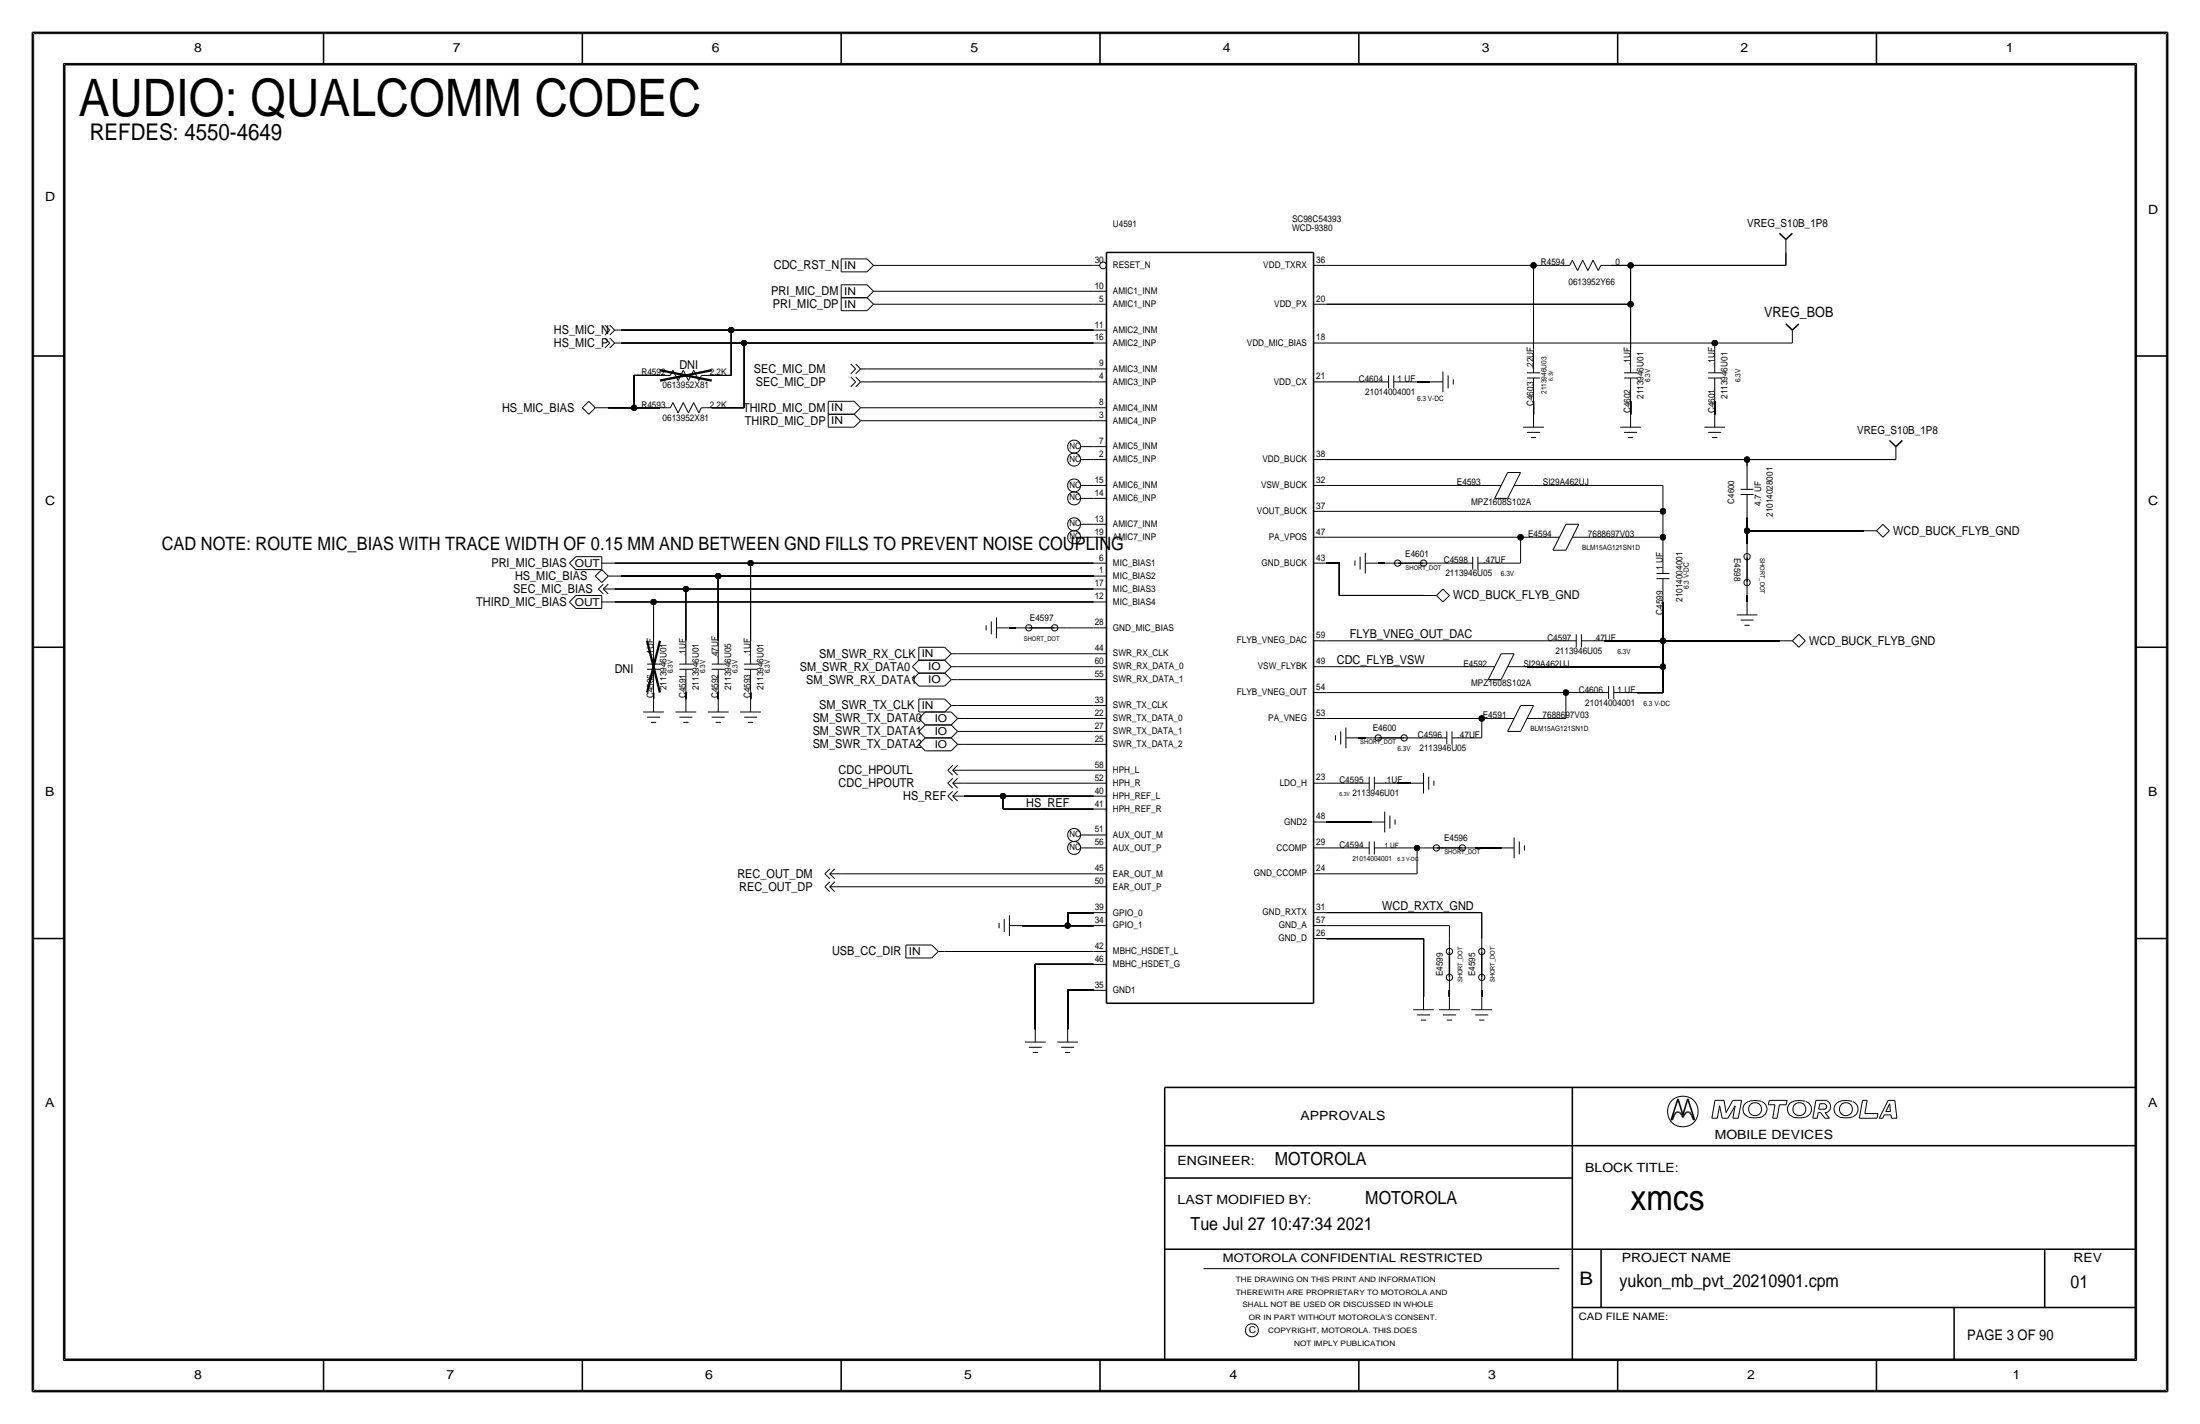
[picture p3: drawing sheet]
<svg xmlns="http://www.w3.org/2000/svg" width="432mm" height="279mm" viewBox="0 0 432 279" stroke-linecap="round" stroke-linejoin="round" font-family="sans-serif">
<!-- layer: Nets -->
<g fill="none" stroke="#000" stroke-width=".2">
<path d="M172.7 52.1h41.9zM172.7 57.2h41.9zM172.7 59.7h41.9zM260.3 59.7h59.7zM260.3 52.1h40.7zM301 52.1v16.5zM301 52.1h5.1zM316.2 52.1h3.8zM320 59.7v8.9zM320 52.1v7.6zM320 52.1h30.5zM350.5 49.5v2.6z"/>
<path d="M121.9 64.8h21.6zM121.9 67.3h24.2zM124.5 73.7v6.3zM124.5 73.7h5zM139.7 73.7h3.8zM143.5 64.8v8.9zM143.5 64.8h71.1zM146 67.3v12.7zM146.1 67.3h68.5zM170.2 74.9h44.4zM170.2 72.4h44.4zM260.3 67.3h76.2z"/>
<path d="M260.3 74.9h7.7zM278.1 74.9h2.6zM301 78.7v2.6zM320 78.7v2.6zM336.5 78.7v2.6zM336.5 67.3v1.3zM336.6 67.3h15.2zM119.4 80h5.1zM124.5 80h5zM139.7 80h6.3zM170.2 80h44.4zM170.2 82.5h44.4z"/>
<path d="M260.3 90.2h82.6zM260.4 95.2h30.4zM301 95.2h25.4zM326.4 95.2v5.1zM342.9 90.2v1.2zM342.9 90.2h29.2zM120.6 110.5h26.7zM120.6 118.1h7.7zM120.6 115.6h14zM121.9 113h19.1zM128.3 118.1v7.6zM128.3 118.1h86.3z"/>
<path d="M134.6 115.6v10.1zM134.6 115.6h80zM141 113v12.7zM141 113h73.6zM147.3 110.5v15.2zM147.3 110.5h67.3zM260.3 110.5h2.6zM260.3 100.3h66.1zM260.3 105.4h38.1zM262.9 116.8h16.5zM262.9 110.5v6.3zM270.5 110.5h1.3z"/>
<path d="M281.9 110.5h2.6zM294.6 110.5h3.8zM298.4 105.4v5.1zM298.4 105.4h3.9zM312.4 105.4h14zM326.4 118.1v7.6zM326.4 105.4v2.5zM326.4 100.3v5.1zM342.9 116.8v1.3zM342.9 104.1v2.6zM342.9 101.6v2.5zM342.9 104.1h22.9z"/>
<path d="M128.3 135.9v1.3zM134.6 135.9v1.3zM141 135.9v1.3zM147.3 135.9v1.3zM188 133.3h26.6zM188 130.8h26.6zM188 138.4h26.6zM188 128.3h26.6zM198.1 123.2h1.3zM209.5 123.2h5.1zM260.3 125.7h44.5zM260.3 130.8h29.3z"/>
<path d="M260.4 135.9h46.9zM299.7 130.8h26.7zM307.3 135.9h3.8zM307.3 135.9v5.1zM315 125.7h11.4zM321.3 135.9h5.1zM326.4 130.8v5.1zM326.4 125.7v5.1zM326.4 125.7h22.9zM189.2 143.5h25.4zM189.2 146h25.4zM189.2 141h25.4z"/>
<path d="M189.2 156.2h7.7zM189.2 151.1h25.4zM189.2 153.7h25.4zM196.8 158.8h17.8zM196.8 156.2v2.6zM196.8 156.2h17.8zM260.3 153.7h3.9zM260.3 141h30.5zM266.7 144.8h1.3zM274.3 153.7h2.6zM278.1 144.8h1.3zM289.6 144.8h1.2z"/>
<path d="M290.8 141v3.8zM290.8 141h2.6zM303.5 141h3.8zM165.1 174h49.5zM165.1 171.4h49.5zM209.5 179.1v2.5zM209.6 179.1h5zM260.3 166.4h3.9zM260.3 161.3h8.9zM260.3 179.1h30.5zM260.3 171.4h17.8zM274.3 166.4h3.8z"/>
<path d="M278.1 166.4v5.1zM278.1 166.4h1.3zM289.6 166.4h5zM290.8 179.1v5zM185.4 186.7h29.2zM200.7 181.6h8.8zM203.2 189.2v12.7zM203.2 189.2h11.4zM209.5 194.3v7.6zM209.5 181.6h5.1zM209.6 194.3h5zM260.3 184.1h19.1z"/>
<path d="M260.4 181.6h24.1zM279.4 184.1v11.5zM284.5 194.3v1.3zM284.5 181.6v2.5zM290.8 194.3v1.3z"/>
</g>
<g fill="#000" stroke="#000" stroke-width=".2">
<circle cx="301" cy="52.1" r=".56"/>
<circle cx="320" cy="59.7" r=".56"/>
<circle cx="320" cy="52.1" r=".56"/>
<circle cx="143.5" cy="64.8" r=".56"/>
<circle cx="146" cy="67.3" r=".56"/>
<circle cx="336.6" cy="67.3" r=".56"/>
<circle cx="124.5" cy="80" r=".56"/>
<circle cx="342.9" cy="90.2" r=".56"/>
<circle cx="128.3" cy="118.1" r=".56"/>
<circle cx="134.6" cy="115.6" r=".56"/>
<circle cx="141" cy="113" r=".56"/>
<circle cx="147.3" cy="110.5" r=".56"/>
<circle cx="298.5" cy="105.4" r=".56"/>
<circle cx="326.4" cy="105.4" r=".56"/>
<circle cx="326.4" cy="100.3" r=".56"/>
<circle cx="342.9" cy="104.1" r=".56"/>
<circle cx="307.3" cy="135.9" r=".56"/>
<circle cx="326.4" cy="125.7" r=".56"/>
<circle cx="326.4" cy="130.8" r=".56"/>
<circle cx="196.9" cy="156.2" r=".56"/>
<circle cx="290.8" cy="141" r=".56"/>
<circle cx="278.1" cy="166.4" r=".56"/>
<circle cx="209.6" cy="181.6" r=".56"/>
</g>
<!-- layer: Components -->
<g fill="none" stroke="#000" stroke-width=".2">
<path d="M165.1 55.9h5.1zM165.1 55.9v2.5zM165.1 58.4h5.1zM165.1 58.4v2.6zM165.1 50.8h5.1zM165.1 50.8v2.5zM165.1 53.3h5.1zM170.2 55.9l1.2 1.3zM170.2 58.4l1.2 1.3zM170.2 50.8l1.2 1.3zM171.4 57.2l-1.2 1.2zM171.4 59.7l-1.2 1.3z"/>
<path d="M171.4 52.1l-1.2 1.2zM171.5 57.2h1.2zM171.5 59.7h1.2zM171.5 52.1h1.2zM214.6 57.2h2.6zM214.6 52.1h1.2zM214.6 59.7h2.6zM257.8 52.1h2.5zM257.8 59.7h2.5zM306.1 52.1h2zM308.6 51.1l-.5 1zM308.6 51.1l1 2z"/>
<path d="M310.6 51.1l-1 2zM310.6 51.1l1.1 2zM312.7 51.1l-1 2zM312.7 51.1l1 2zM314.2 52.1l-.5 1zM314.2 52.1h2zM350.5 47v2.5zM115.6 78.7l-1.3 1.3zM115.6 78.7l1.2 1.3zM118.7 66.3l1 1zM118.7 63.8l1 1zM119.7 67.3l-1 1z"/>
<path d="M119.7 66.3l1 1zM119.7 64.8l-1 .9zM119.7 63.8l1 1zM120.6 67.3l-.9 1zM120.6 67.3h1.3zM120.6 64.8l-.9 .9zM120.6 64.8h1.3zM129.5 73.7h2.1zM132.1 72.6l-.5 1.1zM132.1 79l-.5 1zM132.1 72.6l1 2.1zM132.1 79l1 2z"/>
<path d="M134.1 72.6l-1 2.1zM134.1 72.6l1 2.1zM134.1 79l-1 2zM134.1 79l1 2zM136.1 72.6l-1 2.1zM136.1 79l-1 2zM136.1 72.6l1.1 2.1zM136.1 79l1.1 2zM137.7 73.7l-.5 1zM137.7 73.7h2zM162.6 78.7h5zM162.6 78.7v2.6z"/>
<path d="M165.1 61h5.1zM167 74l.9 .9zM167 71.4l.9 1zM167.6 78.7l1.3 1.3zM167.9 74.9l-.9 1zM167.9 74l1 .9zM167.9 72.4l-.9 1zM167.9 71.4l1 1zM168.9 74.9l-1 1zM168.9 74.9h1.3zM168.9 72.4l-1 1zM168.9 72.4h1.3z"/>
<path d="M214.6 72.4h2.6zM214.6 74.9h2.6zM214.6 67.3h2.6zM214.6 64.8h2.6zM257.8 74.9h2.5zM257.8 67.3h2.5zM268 74.9h4.5zM272.5 73.7v2.5zM273.6 73.7v2.5zM273.6 74.9h4.5zM280.7 74.9h2.5zM283.2 72.9v4.1z"/>
<path d="M284.2 73.7v2.5zM285.2 74.4v1zM299.7 73.2h2.6zM299.7 74.2h2.6zM301 68.6v4.6zM301 74.2v4.5zM318.8 74.2h2.5zM318.8 73.2h2.5zM320 74.2v4.5zM320 68.6v4.6zM335.3 73.2h2.5zM335.3 74.2h2.5z"/>
<path d="M336.5 74.2v4.5zM336.5 68.6v4.6zM351.8 64.8v2.5zM114.3 80l1.3 1.3zM116.8 80h2.6zM116.8 80l-1.2 1.3zM129.5 80h2.1zM137.7 80l-.5 1zM137.7 80h2zM162.6 81.3h5zM162.6 81.3v2.5zM162.6 83.8h5z"/>
<path d="M167.6 81.3l1.3 1.3zM168.9 80l-1.3 1.3zM168.9 82.5l-1.3 1.3zM168.9 80h1.3zM168.9 82.5h1.3zM212.1 95.2h2.5zM212.1 97.8h2.5zM212.1 87.6h2.5zM212.1 90.2h2.5zM214.6 80h2.6zM214.6 87.6h2.6zM214.6 82.5h2.6z"/>
<path d="M214.6 90.2h2.6zM214.6 95.2h2.6zM214.6 97.8h2.6zM257.8 90.2h2.5zM257.8 95.2h2.5zM290.8 95.2h3.8zM293.4 97.8h2.5zM295.9 92.7l-2.5 5.1zM295.9 92.7h2.5zM297.2 95.2h3.8zM298.4 92.7l-2.5 5.1zM299 83.8h4z"/>
<path d="M299.7 84.8h2.6zM300.5 85.9h1zM301 81.3v2.5zM318 83.8h4.1zM318.8 84.8h2.5zM319.5 85.9h1zM320 81.3v2.5zM334.5 83.8h4.1zM335.3 84.8h2.5zM336 85.9h1.1zM336.5 81.3v2.5zM341.6 97h2.6z"/>
<path d="M341.6 96h2.6zM342.9 91.4v4.6zM342.9 97v4.6zM372.1 87.6v2.6zM111.8 110.5l1.2 1.3zM111.8 118.1l1.2 1.3zM113 109.2h5.1zM113 111.8h5.1zM113 116.8h5.1zM113 119.4h5.1zM113 109.2l-1.2 1.3zM113 116.8l-1.2 1.3z"/>
<path d="M116.8 113l1.3 1.3zM117.4 115.6l1 .9zM117.4 115.6l1-1zM118.1 110.5h2.5zM118.1 109.2v2.6zM118.1 111.8l-1.3 1.2zM118.1 118.1h2.5zM118.1 116.8v2.6zM118.1 111.8l1.3 1.2zM118.4 115.6l1 .9zM118.4 115.6h2.3zM118.4 115.6l1-1z"/>
<path d="M119.4 113l-1.3 1.3zM119.4 113h2.5zM212.1 102.9h2.5zM212.1 105.4h2.5zM214.6 115.6h2.6zM214.6 118.1h2.6zM214.6 110.5h2.6zM214.6 113h2.6zM214.6 105.4h2.6zM214.6 102.9h2.6zM257.8 105.4h2.5zM257.8 110.5h2.5z"/>
<path d="M257.8 100.3h2.5zM265.9 110v1zM267 109.2v2.6zM268 110.5h2.5zM268 108.5v4zM271.8 110.5h2.5zM279.4 116.8h2.5zM279.4 110.5h2.5zM281.9 116.8l1.3 1.3zM281.9 116.8l1.3-1.2zM283.2 115.6l1.3 1.2zM284.5 110.5h4.6z"/>
<path d="M284.5 116.8l-1.3 1.3zM289.1 109.2v2.6zM290.1 110.5h4.5zM290.1 109.2v2.6zM302.3 105.4h3.8zM304.8 107.9h2.5zM307.3 102.9l-2.5 5zM307.3 102.9h2.6zM308.6 105.4h3.8zM309.9 102.9l-2.6 5zM325.1 113.5h2.6zM325.1 112.5h2.6z"/>
<path d="M326.4 113.5v4.6zM326.4 107.9v4.6zM342.9 114.3v2.5zM342.9 106.7v2.5zM342.9 118.1v2.6zM365.8 104.1h2.5zM368.3 104.1l1.3 1.3zM369.6 102.9l1.2 1.2zM369.6 102.9l-1.3 1.2zM370.8 104.1l-1.2 1.3zM126.2 139.7h4.1zM127 131.3h2.5z"/>
<path d="M127 130.3h2.5zM128.3 131.3v4.6zM128.3 125.7v4.6zM128.3 137.2v2.5zM132.6 139.7h4.1zM133.3 131.3h2.6zM133.4 130.3h2.5zM134.6 131.3v4.6zM134.6 125.7v4.6zM134.6 137.2v2.5zM138.9 139.7h4.1zM139.7 131.3h2.5z"/>
<path d="M139.7 130.3h2.5zM141 131.3v4.6zM141 125.7v4.6zM141 137.2v2.5zM145.3 139.7h4.1zM146 131.3h2.6zM146.1 130.3h2.5zM147.3 131.3v4.6zM147.3 125.7v4.6zM147.3 137.2v2.5zM179.1 133.3l1.2 1.3zM179.1 130.8l1.2 1.3z"/>
<path d="M180.3 134.6h5.1zM180.3 132.1h5.1zM180.3 129.5h5.1zM180.3 132.1l-1.2 1.2zM180.3 129.5l-1.2 1.3zM180.3 137.2h5.1zM180.3 137.2v2.5zM180.3 139.7h5.1zM180.3 127h5.1zM180.3 127v2.5zM181.6 139.7l-1.3 1.3zM181.6 139.7h5.1z"/>
<path d="M185.4 132.1l1.3 1.2zM185.4 129.5l1.3 1.3zM185.4 137.2l1.3 1.2zM185.4 127l1.3 1.3zM186.7 138.4h1.3zM186.7 128.3h1.3zM186.7 139.7l1.3 1.3zM186.7 133.3h1.3zM186.7 133.3l-1.3 1.3zM186.7 130.8h1.3zM186.7 130.8l-1.3 1.3zM186.7 138.4l-1.3 1.3z"/>
<path d="M186.7 128.3l-1.3 1.2zM193.5 122.7v1zM194.6 121.9v2.6zM195.6 123.2h2.5zM195.6 121.2v4zM199.4 123.2h2.5zM207 123.2h2.5zM214.6 123.2h2.6zM214.6 128.3h2.6zM214.6 138.4h2.6zM214.6 130.8h2.6zM214.6 133.3h2.6z"/>
<path d="M257.8 125.7h2.5zM257.8 135.9h2.5zM257.8 130.8h2.5zM289.6 130.8h3.8zM292.1 133.3h2.5zM294.6 128.3l-2.5 5zM294.6 128.3h2.6zM295.9 130.8h3.8zM297.2 128.3l-2.6 5zM298.4 138.4l-2.5 5.1zM298.4 138.4h2.6zM301 138.4l-2.6 5.1z"/>
<path d="M304.8 125.7h4.6zM309.4 124.5v2.5zM310.4 125.7h4.6zM310.4 124.5v2.5zM311.2 135.9h4.5zM315.7 134.6v2.6zM316.7 135.9h4.6zM316.7 134.6v2.6zM340.9 120.7h4zM341.6 121.7h2.6zM342.4 122.7h1zM349.2 125.7h2.6z"/>
<path d="M351.8 125.7l1.3 1.3zM353.1 124.5l1.2 1.2zM353.1 124.5l-1.3 1.2zM354.3 125.7l-1.2 1.3zM127 140.7h2.5zM127.8 141.7h1zM133.4 140.7h2.5zM134.1 141.7h1zM139.7 140.7h2.5zM140.5 141.7h1zM146.1 140.7h2.5zM146.8 141.7h1z"/>
<path d="M180.3 143.5l1.3 1.3zM180.3 146l1.3 1.3zM180.3 141l1.3 1.2zM181.6 142.2l-1.3 1.3zM181.6 144.8l-1.3 1.2zM181.6 144.8h5.1zM181.6 142.2h5.1zM181.6 147.3h5.1zM186 156.2l1-1zM186 153.7l1-1zM186 151.1l1-.9zM186 156.2l1 1z"/>
<path d="M186 153.7l1 .9zM186 151.1l1 1zM186.7 142.2l1.3 1.3zM186.7 144.8l1.3 1.2zM187 156.2l1 1zM187 153.7l1 .9zM187 151.1l1 1zM187 156.2h2.2zM187 156.2l1-1zM187 153.7h2.2zM187 153.7l1-1zM187 151.1h2.2z"/>
<path d="M187 151.1l1-.9zM188 143.5h1.2zM188 143.5l-1.3 1.3zM188 146h1.2zM188 146l-1.3 1.3zM188 141h1.2zM188 141l-1.3 1.2zM214.6 143.5h2.6zM214.6 146h2.6zM214.6 141h2.6zM214.6 151.1h2.6zM214.6 153.7h2.6z"/>
<path d="M214.6 158.8h2.6zM214.6 156.2h2.6zM257.8 141h2.5zM257.8 153.7h2.5zM262.1 144.3v1zM263.1 143.5v2.5zM264.2 144.8h2.5zM264.2 142.7v4.1zM264.2 153.7h4.5zM268 144.8h2.5zM268.7 152.4v2.5zM269.7 153.7h4.6z"/>
<path d="M269.7 152.4v2.5zM271.8 159.3v4zM275.6 144.8h2.5zM276.9 153.7h2.5zM279.4 144.8h4.6zM279.4 151.6v4.1zM280.4 152.4v2.5zM281.4 153.2v1zM284 143.5v2.5zM285 144.8h4.6zM285 143.5v2.5zM293.4 141h3.8z"/>
<path d="M295.9 143.5h2.5zM299.7 141h3.8zM161.9 174l1 1zM161.9 171.4l1 1zM161.9 174l1-1zM161.9 171.4l1-.9zM162.9 174l.9 1zM162.9 171.4l.9 1zM162.9 174h2.2zM162.9 174l.9-1zM162.9 171.4h2.2zM162.9 171.4l.9-.9z"/>
<path d="M198.1 179.6v4zM212.1 163.8h2.5zM212.1 166.4h2.5zM214.6 179.1h2.6zM214.6 166.4h2.6zM214.6 163.8h2.6zM214.6 174h2.6zM214.6 171.4h2.6zM257.8 161.3h2.5zM257.8 171.4h2.5zM257.8 179.1h2.5zM257.8 166.4h2.5z"/>
<path d="M264.2 166.4h4.5zM268.7 165.1v2.5zM269.2 161.3h2.6zM269.7 166.4h4.6zM269.7 165.1v2.5zM272.8 160v2.6zM273.8 160.8v1zM279.4 166.4h2.5zM287 166.4h2.6zM294.6 166.4h2.6zM297.2 164.3v4.1zM298.2 165.1v2.5z"/>
<path d="M299.2 165.9v1zM177.8 185.4h5.1zM177.8 185.4v2.6zM177.8 188h5.1zM182.9 185.4l1.3 1.3zM184.1 186.7h1.3zM184.1 186.7l-1.2 1.3zM196.1 181.1v1zM197.1 180.3v2.6zM198.1 181.6h2.6zM214.6 194.3h2.6zM214.6 181.6h2.6z"/>
<path d="M214.6 189.2h2.6zM214.6 186.7h2.6zM257.8 181.6h2.5zM257.8 184.1h2.5zM277.4 198.1h4zM278.1 199.1h2.6zM279.4 195.6v2.5zM282.4 198.1h4.1zM283.2 199.1h2.6zM284.5 195.6v2.5zM284.5 191.8v2.5zM284.5 184.1v2.6z"/>
<path d="M288.8 198.1h4.1zM289.6 199.1h2.5zM290.8 191.8v2.5zM290.8 184.1v2.6zM290.8 195.6v2.5zM201.2 204.5h4zM201.9 205.5h2.6zM202.7 206.5h1zM203.2 201.9v2.6zM207.5 204.5h4.1zM208.3 205.5h2.5zM209 206.5h1.1z"/>
<path d="M209.5 201.9v2.6zM278.9 200.2h1zM284 200.2h1zM290.3 200.2h1z"/>
<circle cx="216.5" cy="52.1" r=".67"/>
<circle cx="210.8" cy="87.6" r="1.28"/>
<circle cx="210.8" cy="90.2" r="1.28"/>
<circle cx="210.8" cy="97.8" r="1.28"/>
<circle cx="210.8" cy="95.3" r="1.28"/>
<circle cx="210.8" cy="102.9" r="1.28"/>
<circle cx="210.8" cy="105.4" r="1.28"/>
<circle cx="274.3" cy="110.5" r=".61"/>
<circle cx="279.4" cy="110.5" r=".61"/>
<circle cx="342.9" cy="114.3" r=".61"/>
<circle cx="342.9" cy="109.2" r=".61"/>
<circle cx="201.9" cy="123.2" r=".61"/>
<circle cx="207" cy="123.2" r=".61"/>
<circle cx="270.5" cy="144.8" r=".61"/>
<circle cx="275.6" cy="144.8" r=".61"/>
<circle cx="210.8" cy="163.8" r="1.28"/>
<circle cx="210.8" cy="166.4" r="1.28"/>
<circle cx="281.9" cy="166.4" r=".61"/>
<circle cx="287" cy="166.4" r=".61"/>
<circle cx="284.5" cy="191.8" r=".61"/>
<circle cx="284.5" cy="186.7" r=".61"/>
<circle cx="290.8" cy="191.8" r=".61"/>
<circle cx="290.8" cy="186.7" r=".61"/>
</g>
<g fill="none" stroke="#000" stroke-width=".3">
<path d="M217.2 49.5h40.6zM217.2 49.5v147.4zM257.8 49.5v147.4zM349.2 45.8l1.3 1.2zM350.5 47l1.3-1.2zM350.5 63.6l1.3 1.2zM351.8 64.8l1.3-1.2zM370.8 86.4l1.3 1.2zM372.1 87.6l1.3-1.2zM274.3 110.5h5.1zM342.9 109.2v5.1zM201.9 123.2h5.1z"/>
<path d="M270.5 144.8h5.1zM281.9 166.4h5.1zM217.2 196.8h40.6zM284.5 186.7v5.1zM290.8 186.7v5.1z"/>
</g>
<path d="M129.5 74.7l10.2-2.1zM129.5 72.6l10.2 2.1zM127 125.7l2.5 10.2zM129.5 125.7l-2.5 10.2z" fill="none" stroke="#000" stroke-width=".45"/>
<!-- layer: Page Border and Title Block -->
<g fill="none" stroke="#000" stroke-width=".3">
<path d="M6.3 6.4v266.7zM6.4 6.4h419zM12.7 12.7h406.4zM12.7 12.7v254zM63.5 6.4v6.3zM114.3 6.4v6.3zM165.1 6.4v6.3zM215.9 6.3v6.4zM266.7 6.4v6.3zM317.5 6.4v6.3zM368.3 6.4v6.3zM419.1 12.7v254z"/>
<path d="M425.4 6.4v266.7zM6.3 69.8h6.4zM419.1 69.8h6.3zM6.3 127h6.4zM419.1 127h6.3zM6.3 184.1h6.4zM419.1 184.1h6.3zM228.6 213.4v53.3zM228.6 213.4h190.5zM308.6 213.4v53.3zM328 219.7h.2zM328.4 219.4l-.2 .3z"/>
<path d="M328.6 218.8l-.2 .6zM328.8 218.5l-.2 .3zM329 218.3l.2-.1zM329 218.3l-.2 .2zM329.2 218.2h.2zM329.3 215.6l-1.3 4.1zM329.3 215.6l1 3.1zM329.4 218.2l.2 .1zM329.6 218.3l.3 .2zM329.9 218.5l.2 .3zM330.1 218.8l.2 .5zM330.5 218.8l-.2 .5z"/>
<path d="M330.8 218.5l-.3 .3zM331 218.3l-.2 .2zM331 218.3l.2-.1zM331.2 218.2h.2zM331.3 215.6l1.3 4.1zM331.3 215.6l-1 3.1zM331.4 218.2l.2 .1zM331.6 218.3l.2 .2zM331.8 218.5l.2 .3zM332 218.8l.3 .6zM332.3 219.4l.1 .3zM332.4 219.7h.2z"/>
<path d="M228.6 231.1h80zM228.6 224.8h190.5zM228.6 245.1h190.5zM308.6 256.5h110.5zM314.2 245.1v11.4zM383.5 256.5v10.2zM401.3 245.1v11.4zM6.4 273h419zM12.7 266.7h406.4zM63.5 266.7v6.4zM114.3 266.7v6.4zM165.1 266.7v6.4z"/>
<path d="M215.9 266.7v6.3zM266.7 266.7v6.4zM317.5 266.7v6.4zM368.3 266.7v6.4z"/>
</g>
<g fill="none" stroke="#000" stroke-width=".2">
<path d="M6.6 6.6h418.6zM6.6 6.6v266.2zM12.4 12.4v254.6zM12.4 12.4h407zM419.4 12.4v254.6zM425.2 6.6v266.2zM336 219.4h1.1zM336.6 215.9h1.8zM336.6 215.9l-.6 3.5zM337.5 217l-.4 2.4zM337.5 217l.5 2.4zM338 219.4h1.1z"/>
<path d="M338.4 215.9l.4 2.4zM340.1 219.4h1.1zM340.1 215.9h1.7zM340.1 215.9l-1.3 2.4zM340.6 217l-1.5 2.4zM340.6 217l-.5 2.4zM341.8 215.9l-.6 3.5zM343.1 216.2a1.6 1.6 0 0 0-1 1.5 1.6 1.6 0 0 0 1.1 1.5M345.7 216.1h-.2a4 4 0 0 0-2.3 .1M345.7 216.2a1.59 1.59 0 0 1 1.1 1.5 1.59 1.59 0 0 1-1.1 1.5l-1.4 .1-1.1-.1M347.1 216.8h1.3zM347.3 215.9l-.2 .9z"/>
<path d="M347.3 215.9h3.5zM347.9 219.4h.9zM348.4 216.8l-.5 2.6zM349.2 216.8l-.4 2.6zM349.2 216.8h1.4zM350.8 215.9l-.2 .9zM354.4 216.1a3.1 3.1 0 0 0-3.3 .7 1.62 1.62 0 0 0 .8 2.4M354.4 219.2l-1.4 .1-1.1-.1M354.5 216.2a1.59 1.59 0 0 1 1 1.5 1.59 1.59 0 0 1-1 1.5M355.8 219.4h.9zM356.4 215.9h2.2zM356.4 215.9l-.6 3.5z"/>
<path d="M356.9 218.3l-.2 1.1zM356.9 218.3h.4zM357 217.6h1.2zM357.2 216.6l-.2 1zM357.2 216.6h1zM357.3 218.3l.9 1.1zM358.1 216.7a.5 .5 0 0 1 .4 .4 .5 .5 0 0 1-.4 .5M358.2 218.3l.9 1.1zM358.2 218.3h.4zM358.2 219.4h.9zM358.5 216a1.24 1.24 0 0 1 .8 1.1 1.24 1.24 0 0 1-.8 1.2M363.5 216.1a3.1 3.1 0 0 0-3.3 .7 1.62 1.62 0 0 0 .8 2.4"/>
<path d="M363.6 219.2l-1.4 .1-1.2-.1M363.6 216.2a1.59 1.59 0 0 1 1.1 1.5 1.59 1.59 0 0 1-1.1 1.5M364.9 219.4h3.5zM365.6 215.9l-.7 3.5zM365.6 215.9h.9zM366 218.5h2.6zM366.5 215.9l-.5 2.6zM368.6 218.5l-.2 .9zM368.9 219.4h.6zM369.8 218.7h1.3zM369.8 218.7l-.3 .7zM370.1 218.1h.9z"/>
<path d="M370.6 215.9l-1.7 3.5zM370.6 215.9h1.3zM370.9 216.6l-.8 1.5zM370.9 216.6l.1 1.5zM371.1 218.7l.1 .7zM371.2 219.4h1.1zM371.9 215.9l.4 3.5zM236.2 248.9h69.9zM6.6 272.8h418.6zM12.4 267h407z"/>
<circle cx="330.3" cy="218.1" r="3"/>
<circle cx="344.5" cy="217.6" r="1.28"/>
<circle cx="353.2" cy="217.6" r="1.28"/>
<circle cx="362.3" cy="217.6" r="1.28"/>
<circle cx="245.7" cy="261" r="1.28"/>
</g>
<text font-size="10.1" x="15.4" y="22.8">AUDIO: QUALCOMM CODEC</text>
<text font-size="7" x="320" y="237.5">xmcs</text>
<text font-size="4.5" x="17.6" y="27.5">REFDES: 4550-4649</text>
<text font-size="3.7" x="310" y="252.1">B</text>
<text font-size="3.6" x="31.7" y="107.9">CAD NOTE: ROUTE MIC_BIAS WITH TRACE WIDTH OF 0.15 MM AND BETWEEN GND FILLS TO PREVENT NOISE COUPLING</text>
<g font-size="3.5">
<text x="250.2" y="228.6">MOTOROLA</text>
<text x="268" y="236.2">MOTOROLA</text>
<text x="233.7" y="241.3">Tue Jul 27 10:47:34 2021</text>
<text x="317.9" y="252.6">yukon_mb_pvt_20210901.cpm</text>
<text x="406.4" y="252.7">01</text>
</g>
<text font-size="2.9" x="386.1" y="262.9">PAGE 3 OF 90</text>
<text font-size="2.8" x="346.2" y="62.2">VREG_BOB</text>
<g font-size="2.5">
<text x="38.1" y="10.2">8</text>
<text x="88.9" y="10.2">7</text>
<text x="139.7" y="10.2">6</text>
<text x="190.5" y="10.2">5</text>
<text x="240" y="10.2">4</text>
<text x="290.8" y="10.2">3</text>
<text x="341.6" y="10.2">2</text>
<text x="393.7" y="10.2">1</text>
<text x="8.9" y="39.4">D</text>
<text x="421.6" y="41.9">D</text>
<text x="8.9" y="99.1">C</text>
<text x="421.6" y="99.1">C</text>
<text x="8.9" y="156.2">B</text>
<text x="421.6" y="156.2">B</text>
<text x="8.9" y="217.2">A</text>
<text x="255.3" y="219.7">APPROVALS</text>
<text x="421.6" y="217.2">A</text>
<text x="336.5" y="223.5">MOBILE DEVICES</text>
<text x="231.1" y="228.6">ENGINEER:</text>
<text x="311.1" y="229.9">BLOCK TITLE:</text>
<text x="231.1" y="236.2">LAST MODIFIED BY:</text>
<text x="318.3" y="247.5">PROJECT NAME</text>
<text x="407" y="247.6">REV</text>
<text x="38.1" y="270.5">8</text>
<text x="87.6" y="270.5">7</text>
<text x="138.4" y="270.5">6</text>
<text x="189.2" y="270.5">5</text>
<text x="241.3" y="270.5">4</text>
<text x="292.1" y="270.5">3</text>
<text x="342.9" y="270.5">2</text>
<text x="395" y="270.5">1</text>
</g>
<g font-size="2.4">
<text x="151.9" y="52.8">CDC_RST_N</text>
<text x="151.4" y="57.9">PRI_MIC_DM</text>
<text x="108.7" y="65.5">HS_MIC_N</text>
<text x="151.7" y="60.5">PRI_MIC_DP</text>
<text x="108.7" y="68.1">HS_MIC_P</text>
<text x="133.3" y="72.4">DNI</text>
<text x="148" y="73.2">SEC_MIC_DM</text>
<text x="148.3" y="75.7">SEC_MIC_DP</text>
<text x="98.5" y="80.8">HS_MIC_BIAS</text>
<text x="145.8" y="80.8">THIRD_MIC_DM</text>
<text x="146.2" y="83.3">THIRD_MIC_DP</text>
<text x="371.6" y="104.9">WCD_BUCK_FLYB_GND</text>
<text x="96.5" y="111.3">PRI_MIC_BIAS</text>
<text x="101.1" y="113.8">HS_MIC_BIAS</text>
<text x="93.5" y="118.9">THIRD_MIC_BIAS</text>
<text x="100.7" y="116.3">SEC_MIC_BIAS</text>
<text x="285.2" y="117.6">WCD_BUCK_FLYB_GND</text>
<text x="264.9" y="125.2">FLYB_VNEG_OUT_DAC</text>
<text x="157" y="131.6">SM_SWR_RX_DATA0</text>
<text x="160.8" y="129">SM_SWR_RX_CLK</text>
<text x="262.4" y="130.3">CDC_FLYB_VSW</text>
<text x="355.1" y="126.5">WCD_BUCK_FLYB_GND</text>
<text x="120.6" y="132.1">DNI</text>
<text x="158.2" y="134.1">SM_SWR_RX_DATA1</text>
<text x="159.5" y="141.7">SM_SWR_TX_DATA0</text>
<text x="160.8" y="139.2">SM_SWR_TX_CLK</text>
<text x="159.5" y="144.3">SM_SWR_TX_DATA1</text>
<text x="159.5" y="146.8">SM_SWR_TX_DATA2</text>
<text x="164.6" y="154.4">CDC_HPOUTR</text>
<text x="164.6" y="151.9">CDC_HPOUTL</text>
<text x="177.3" y="157">HS_REF</text>
<text x="201.4" y="158.2">HS_REF</text>
<text x="144.7" y="172.2">REC_OUT_DM</text>
<text x="145.1" y="174.8">REC_OUT_DP</text>
<text x="271.3" y="178.6">WCD_RXTX_GND</text>
<text x="163.3" y="187.5">USB_CC_DIR</text>
</g>
<text font-size="2.3" x="240" y="247.6">MOTOROLA CONFIDENTIAL RESTRICTED</text>
<g font-size="2.2">
<text x="342.9" y="44.5">VREG_S10B_1P8</text>
<text x="364.5" y="85.1">VREG_S10B_1P8</text>
</g>
<g font-size="2.1">
<text x="165.7" y="52.8">IN</text>
<text x="165.7" y="57.9">IN</text>
<text x="165.7" y="60.4">IN</text>
<text x="163.1" y="80.7">IN</text>
<text x="163.1" y="83.3">IN</text>
<text x="112.8" y="111.3">OUT</text>
<text x="112.8" y="118.9">OUT</text>
<text x="180.9" y="129">IN</text>
<text x="182.2" y="131.5">IO</text>
<text x="182.2" y="134.1">IO</text>
<text x="180.9" y="139.1">IN</text>
<text x="183.4" y="141.7">IO</text>
<text x="183.4" y="144.2">IO</text>
<text x="183.4" y="146.8">IO</text>
<text x="178.4" y="187.4">IN</text>
</g>
<text font-size="2" x="309.9" y="259.1">CAD FILE NAME:</text>
<g font-size="1.8">
<text x="218.4" y="44.4">U4591</text>
<text x="253.6" y="45.4">WCD-9380</text>
<text x="253.6" y="43.6">SC98C54393</text>
<text x="214.9" y="51.6">30</text>
<text x="218.4" y="52.6">RESET_N</text>
<text x="248" y="52.6">VDD_TXRX</text>
<text x="258.3" y="51.6">36</text>
<text x="302.4" y="52.1">R4594</text>
<text x="317.1" y="52.1">0</text>
<text x="214.9" y="56.6">10</text>
<text x="215.8" y="59.2">5</text>
<text x="218.4" y="57.7">AMIC1_INM</text>
<text x="258.3" y="59.2">20</text>
<text x="307.9" y="55.9">0613952Y66</text>
<text x="214.9" y="64.3">11</text>
<text x="218.4" y="65.3">AMIC2_INM</text>
<text x="218.4" y="60.2">AMIC1_INP</text>
<text x="250.1" y="60.2">VDD_PX</text>
<text x="214.9" y="66.8">16</text>
<text x="215.8" y="71.9">9</text>
<text x="218.4" y="67.9">AMIC2_INP</text>
<text x="244.7" y="67.9">VDD_MIC_BIAS</text>
<text x="258.3" y="66.8">18</text>
<text x="320" y="71.6" transform="rotate(-90 320 71.6)">.1UF</text>
<text x="336.5" y="71.6" transform="rotate(-90 336.5 71.6)">.1UF</text>
<text x="125.9" y="73.7">R4592</text>
<text x="130.1" y="76.2">0613952X81</text>
<text x="139.3" y="73.7">2.2K</text>
<text x="215.8" y="74.4">4</text>
<text x="218.4" y="73">AMIC3_INM</text>
<text x="218.4" y="75.5">AMIC3_INP</text>
<text x="250" y="75.5">VDD_CX</text>
<text x="258.3" y="74.4">21</text>
<text x="266.7" y="74.9">C4604</text>
<text x="268" y="77.5">21014004001</text>
<text x="274.3" y="74.9">1 UF</text>
<text x="301" y="72.4" transform="rotate(-90 301 72.4)">.22UF</text>
<text x="125.9" y="80">R4593</text>
<text x="130.1" y="82.5">0613952X81</text>
<text x="139.3" y="80">2.2K</text>
<text x="215.8" y="79.5">8</text>
<text x="215.8" y="82">3</text>
<text x="218.4" y="80.6">AMIC4_INM</text>
<text x="218.4" y="83.1">AMIC4_INP</text>
<text x="301" y="79.7" transform="rotate(-90 301 79.7)">C4603</text>
<text x="320" y="81.1" transform="rotate(-90 320 81.1)">C4602</text>
<text x="322.6" y="78.3" transform="rotate(-90 322.6 78.3)">2113946U01</text>
<text x="336.5" y="81.1" transform="rotate(-90 336.5 81.1)">C4601</text>
<text x="339.1" y="78.3" transform="rotate(-90 339.1 78.3)">2113946U01</text>
<text x="215.8" y="87.1">7</text>
<text x="215.8" y="89.7">2</text>
<text x="218.4" y="88.2">AMIC5_INM</text>
<text x="258.3" y="89.7">38</text>
<text x="214.9" y="94.7">15</text>
<text x="218.4" y="90.7">AMIC5_INP</text>
<text x="218.4" y="95.8">AMIC6_INM</text>
<text x="247.5" y="95.8">VSW_BUCK</text>
<text x="247.8" y="90.7">VDD_BUCK</text>
<text x="258.3" y="94.7">32</text>
<text x="286" y="95.2">E4593</text>
<text x="302.8" y="95.2">SI29A462UJ</text>
<text x="214.9" y="97.3">14</text>
<text x="218.4" y="98.3">AMIC6_INP</text>
<text x="246.7" y="100.9">VOUT_BUCK</text>
<text x="258.3" y="99.8">37</text>
<text x="288.7" y="99.1">MPZ1608S102A</text>
<text x="345.7" y="99.2" transform="rotate(-90 345.7 99.2)">4.7 UF</text>
<text x="348" y="101.4" transform="rotate(-90 348 101.4)">21014028001</text>
<text x="214.9" y="104.9">19</text>
<text x="214.9" y="102.4">13</text>
<text x="218.4" y="103.4">AMIC7_INM</text>
<text x="218.4" y="106">AMIC7_INP</text>
<text x="249" y="106">PA_VPOS</text>
<text x="258.3" y="104.9">47</text>
<text x="299.9" y="105.4">E4594</text>
<text x="311.7" y="105.4">7688697V03</text>
<text x="215.8" y="112.5">1</text>
<text x="215.8" y="110">6</text>
<text x="218.4" y="113.5">MIC_BIAS2</text>
<text x="218.4" y="111">MIC_BIAS1</text>
<text x="247.6" y="111">GND_BUCK</text>
<text x="258.3" y="110">43</text>
<text x="275.8" y="109.2">E4601</text>
<text x="283.4" y="110.5">C4598</text>
<text x="283.7" y="113">2113946U05</text>
<text x="291.2" y="110.5">.47UF</text>
<text x="326.4" y="111.8" transform="rotate(-90 326.4 111.8)">1 UF</text>
<text x="340.4" y="109.4" transform="rotate(90 340.4 109.4)">E4598</text>
<text x="214.9" y="115">17</text>
<text x="214.9" y="117.6">12</text>
<text x="218.4" y="118.6">MIC_BIAS4</text>
<text x="218.4" y="116.1">MIC_BIAS3</text>
<text x="330.2" y="118.1" transform="rotate(-90 330.2 118.1)">21014004001</text>
<text x="202.1" y="121.9">E4597</text>
<text x="214.9" y="122.6">28</text>
<text x="218.4" y="123.8">GND_MIC_BIAS</text>
<text x="258.3" y="125.2">59</text>
<text x="303.7" y="125.7">C4597</text>
<text x="312.8" y="125.7">.47UF</text>
<text x="326.4" y="120.7" transform="rotate(-90 326.4 120.7)">C4599</text>
<text x="128.3" y="128.7" transform="rotate(-90 128.3 128.7)">.1UF</text>
<text x="134.6" y="128.7" transform="rotate(-90 134.6 128.7)">.1UF</text>
<text x="141" y="129.2" transform="rotate(-90 141 129.2)">.47UF</text>
<text x="147.3" y="128.7" transform="rotate(-90 147.3 128.7)">.1UF</text>
<text x="214.9" y="127.7">44</text>
<text x="214.9" y="130.3">60</text>
<text x="218.4" y="131.3">SWR_RX_DATA_0</text>
<text x="218.4" y="128.8">SWR_RX_CLK</text>
<text x="242.8" y="126.2">FLYB_VNEG_DAC</text>
<text x="246.9" y="131.3">VSW_FLYBK</text>
<text x="258.3" y="130.2">49</text>
<text x="287.2" y="130.8">E4592</text>
<text x="299" y="130.8">SI29A462UJ</text>
<text x="305.3" y="128.3">2113946U05</text>
<text x="128.3" y="137" transform="rotate(-90 128.3 137)">C4506</text>
<text x="130.8" y="135.4" transform="rotate(-90 130.8 135.4)">2113946U01</text>
<text x="134.6" y="137" transform="rotate(-90 134.6 137)">C4591</text>
<text x="137.2" y="135.4" transform="rotate(-90 137.2 135.4)">2113946U01</text>
<text x="141" y="137" transform="rotate(-90 141 137)">C4592</text>
<text x="143.5" y="135.4" transform="rotate(-90 143.5 135.4)">2113946U05</text>
<text x="147.3" y="137" transform="rotate(-90 147.3 137)">C4593</text>
<text x="149.9" y="135.4" transform="rotate(-90 149.9 135.4)">2113946U01</text>
<text x="214.9" y="137.9">33</text>
<text x="214.9" y="132.8">55</text>
<text x="218.4" y="133.9">SWR_RX_DATA_1</text>
<text x="242.8" y="136.4">FLYB_VNEG_OUT</text>
<text x="258.3" y="135.3">54</text>
<text x="288.7" y="134.6">MPZ1608S102A</text>
<text x="309.9" y="135.9">C4606</text>
<text x="317.5" y="135.9">1 UF</text>
<text x="214.9" y="143">27</text>
<text x="214.9" y="140.4">22</text>
<text x="218.4" y="141.5">SWR_TX_DATA_0</text>
<text x="218.4" y="138.9">SWR_TX_CLK</text>
<text x="248.9" y="141.5">PA_VNEG</text>
<text x="258.3" y="140.4">53</text>
<text x="269.5" y="143.5">E4600</text>
<text x="291" y="141">E4591</text>
<text x="302.8" y="141">7688697V03</text>
<text x="311.1" y="138.4">21014004001</text>
<text x="214.9" y="145.5">25</text>
<text x="218.4" y="146.6">SWR_TX_DATA_2</text>
<text x="218.4" y="144.1">SWR_TX_DATA_1</text>
<text x="278.3" y="144.8">C4596</text>
<text x="278.6" y="147.3">2113946U05</text>
<text x="286.1" y="144.8">.47UF</text>
<text x="214.9" y="150.6">58</text>
<text x="214.9" y="153.2">52</text>
<text x="214.9" y="155.7">40</text>
<text x="218.4" y="154.2">HPH_R</text>
<text x="218.4" y="151.7">HPH_L</text>
<text x="251.2" y="154.2">LDO_H</text>
<text x="258.3" y="153.1">23</text>
<text x="262.9" y="153.7">C4595</text>
<text x="271.8" y="153.7">.1UF</text>
<text x="214.9" y="158.2">41</text>
<text x="218.4" y="156.8">HPH_REF_L</text>
<text x="218.4" y="159.3">HPH_REF_R</text>
<text x="252.1" y="161.8">GND2</text>
<text x="258.3" y="160.7">48</text>
<text x="265.4" y="156.2">2113946U01</text>
<text x="214.9" y="165.9">56</text>
<text x="214.9" y="163.3">51</text>
<text x="218.4" y="166.9">AUX_OUT_P</text>
<text x="218.4" y="164.4">AUX_OUT_M</text>
<text x="250.5" y="166.9">CCOMP</text>
<text x="258.3" y="165.8">29</text>
<text x="262.9" y="166.4">C4594</text>
<text x="283.4" y="165.1">E4596</text>
<text x="214.9" y="173.5">50</text>
<text x="214.9" y="170.9">45</text>
<text x="218.4" y="172">EAR_OUT_M</text>
<text x="246.1" y="172">GND_CCOMP</text>
<text x="258.3" y="170.9">24</text>
<text x="214.9" y="178.6">39</text>
<text x="218.4" y="179.6">GPIO_0</text>
<text x="218.4" y="174.5">EAR_OUT_P</text>
<text x="247.8" y="179.6">GND_RXTX</text>
<text x="258.3" y="178.5">31</text>
<text x="214.9" y="181.1">34</text>
<text x="218.4" y="182.2">GPIO_1</text>
<text x="250.9" y="184.7">GND_D</text>
<text x="251" y="182.1">GND_A</text>
<text x="258.3" y="181.1">57</text>
<text x="258.3" y="183.6">26</text>
<text x="214.9" y="188.7">46</text>
<text x="214.9" y="186.2">42</text>
<text x="218.4" y="187.2">MBHC_HSDET_L</text>
<text x="218.4" y="189.8">MBHC_HSDET_G</text>
<text x="283.2" y="191.6" transform="rotate(-90 283.2 191.6)">E4599</text>
<text x="289.6" y="191.6" transform="rotate(-90 289.6 191.6)">E4595</text>
<text x="214.9" y="193.8">35</text>
<text x="218.4" y="194.9">GND1</text>
<text x="245.1" y="261.6">C</text>
</g>
<g font-size="1.7">
<text x="209.9" y="88">NC</text>
<text x="209.9" y="95.7">NC</text>
<text x="209.9" y="90.6">NC</text>
<text x="209.9" y="98.2">NC</text>
<text x="340.4" y="98.8" transform="rotate(-90 340.4 98.8)">C4600</text>
<text x="209.9" y="103.3">NC</text>
<text x="209.9" y="105.8">NC</text>
<text x="209.9" y="164.2">NC</text>
<text x="209.9" y="166.8">NC</text>
</g>
<g font-size="1.5">
<text x="242.6" y="251.5">THE DRAWING ON THIS PRINT AND INFORMATION</text>
<text x="242.6" y="254">THEREWITH ARE PROPRIETARY TO MOTOROLA AND</text>
<text x="243.8" y="256.5">SHALL NOT BE USED OR DISCUSSED IN WHOLE</text>
<text x="245.1" y="259.1">OR IN PART WITHOUT MOTOROLA'S CONSENT.</text>
<text x="248.9" y="261.6">COPYRIGHT, MOTOROLA. THIS DOES</text>
<text x="254" y="264.2">NOT IMPLY PUBLICATION</text>
</g>
<g font-size="1.4">
<text x="303.5" y="77.3" transform="rotate(-90 303.5 77.3)">2113946U03</text>
<text x="323.8" y="75" transform="rotate(-90 323.8 75)">6.3V</text>
<text x="341.6" y="75" transform="rotate(-90 341.6 75)">6.3V</text>
<text x="278.1" y="78.7">6.3 V-DC</text>
<text x="310.5" y="107.9">BLM15AG121SN1D</text>
<text x="294.6" y="113">6.3V</text>
<text x="331.5" y="115.6" transform="rotate(-90 331.5 115.6)">6.3 V-DC</text>
<text x="317.5" y="128.3">6.3V</text>
<text x="132.1" y="132.1" transform="rotate(-90 132.1 132.1)">6.3V</text>
<text x="138.4" y="132.1" transform="rotate(-90 138.4 132.1)">6.3V</text>
<text x="144.8" y="132.1" transform="rotate(-90 144.8 132.1)">6.3V</text>
<text x="151.1" y="132.1" transform="rotate(-90 151.1 132.1)">6.3V</text>
<text x="300.4" y="143.5">BLM15AG121SN1D</text>
<text x="322.6" y="138.4">6.3 V-DC</text>
<text x="274.3" y="147.3">6.3V</text>
<text x="271.8" y="166.4">1 UF</text>
<text x="265.4" y="168.9">21014004001</text>
</g>
<g font-size="1.3">
<text x="275.9" y="111.8">SHORT_DOT</text>
<text x="345.4" y="109.5" transform="rotate(90 345.4 109.5)">SHORT_DOT</text>
<text x="201" y="125.7">SHORT_DOT</text>
<text x="267" y="146">SHORT_DOT</text>
<text x="283.5" y="167.6">SHORT_DOT</text>
<text x="287" y="192.7" transform="rotate(-90 287 192.7)">SHORT_DOT</text>
<text x="293.4" y="192.7" transform="rotate(-90 293.4 192.7)">SHORT_DOT</text>
</g>
<g font-size="1.1">
<text x="304.8" y="74.7" transform="rotate(-90 304.8 74.7)">6.3V</text>
<text x="262.9" y="156.2">6.3V</text>
<text x="274.3" y="168.9">6.3 V-DC</text>
</g>
</svg>
